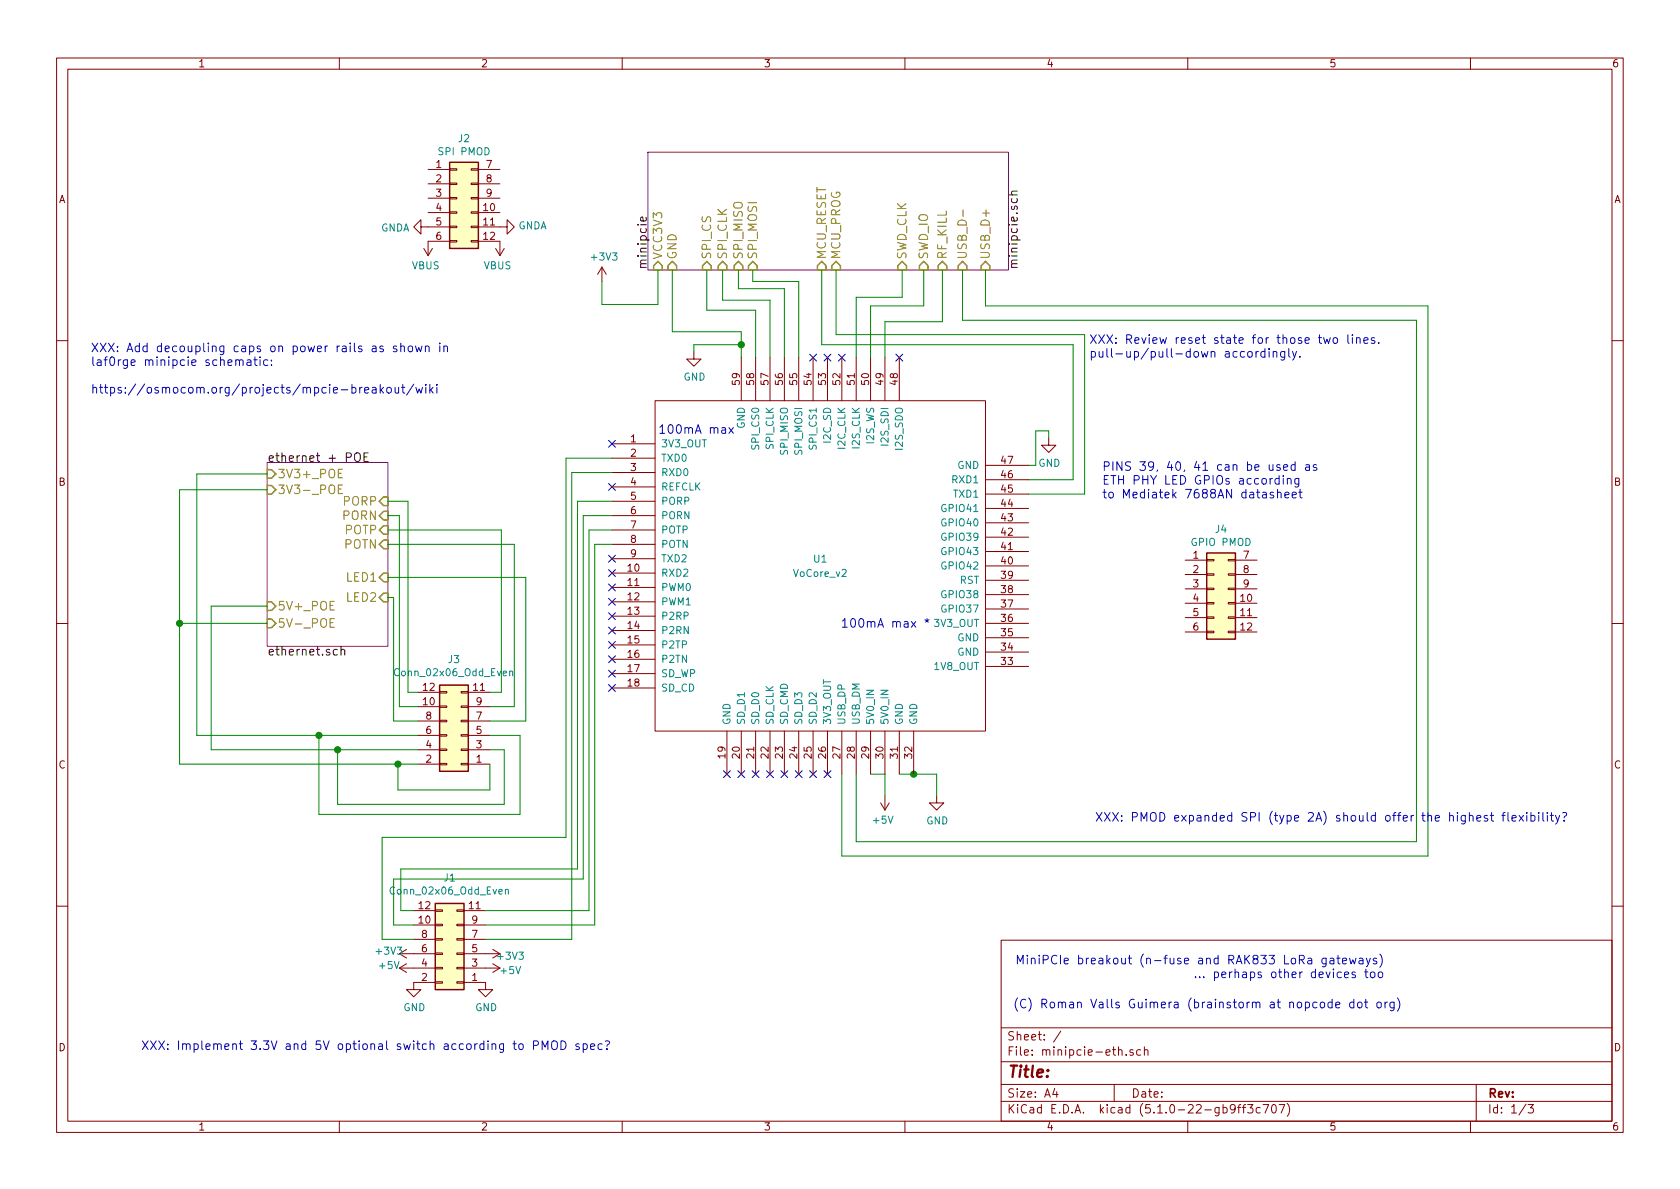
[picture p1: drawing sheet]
<svg xmlns="http://www.w3.org/2000/svg" width="297mm" height="210mm" viewBox="0 0 297 210" stroke-linecap="round" stroke-linejoin="round" font-family="sans-serif">
<g fill="none" stroke="#840000" stroke-width=".18">
<path d="M10 10.3h277v189.9h-277zM12 12.2h273v186.1h-273zM60 10.3v1.9M110 10.3v1.9M160 10.3v1.9M210 10.3v1.9M260 10.3v1.9M75.7 30h3.8M75.7 37.6h3.8M75.7 32.5h3.8M75.7 35h3.8M79.5 40h1.3v.3h-1.3z"/>
<path d="M79.5 37.5h1.3v.2h-1.3zM79.5 34.9h1.3v.3h-1.3zM79.5 32.4h1.3v.2h-1.3zM79.5 29.8h1.3v.3h-1.3zM83.3 40h1.3v.3h-1.3zM83.3 37.5h1.3v.2h-1.3zM83.3 34.9h1.3v.3h-1.3zM83.3 32.4h1.3v.2h-1.3zM83.3 29.8h1.3v.3h-1.3zM84.6 30h3.8M84.6 37.6h3.8M84.6 32.5h3.8"/>
<path d="M84.6 35h3.8M74.4 40.1v-1.2l-1.2 1.2 1.2 1.3v-1.3h5.1M74.9 43.9l.8 1.3M76.5 43.9l-.8 1.3M79.5 42.5h1.3v.3h-1.3zM79.5 42.7h-3.8v2.5M83.3 42.5h1.3v.3h-1.3zM84.6 40.1h5.1v-1.2l1.2 1.2-1.2 1.3v-1.3M84.6 42.7h3.8v2.5M87.6 43.9l.8 1.3M89.2 43.9l-.8 1.3M106.4 47.2l-.7 1.3"/>
<path d="M106.4 47.2v2.6M106.4 47.2l.8 1.3M10 60.2h2M108.2 78.5h7.6M115.8 70.9h58.4v58.4h-58.4zM122.7 62.2v1.3h1.3l-1.3 1.3-1.3-1.3h1.3M131.1 63.2v7.7M133.6 63.2v7.7M136.1 63.2v7.7M138.7 63.2v7.7M141.2 63.2v7.7M143.8 63.2v7.7"/>
<path d="M146.3 63.2v7.7M148.8 63.2v7.7M151.4 63.2v7.7M153.9 63.2v7.7M156.5 63.2v7.7M159 63.2v7.7M185.4 77.5v1.2h1.3l-1.3 1.3-1.3-1.3h1.3M285 60.2h2M108.2 81h7.6M108.2 83.6h7.6M108.2 86.1h7.6M108.2 88.6h7.6"/>
<path d="M108.2 91.2h7.6M108.2 93.7h7.6M108.2 96.3h7.6M108.2 98.8h7.6M174.2 97.5h7.7M174.2 95h7.7M174.2 92.5h7.7M174.2 89.9h7.7M174.2 87.4h7.7M174.2 84.8h7.7M174.2 82.3h7.7M209.5 99.1h3.9"/>
<path d="M213.4 98.9h1.2v.3h-1.2zM217.2 98.9h1.2v.3h-1.2zM218.4 99.1h3.8M10 110.3h2M108.2 101.3h7.6M108.2 103.9h7.6M108.2 106.4h7.6M108.2 109h7.6M108.2 111.5h7.6M108.2 114h7.6M108.2 116.6h7.6M108.2 119.1h7.6"/>
<path d="M174.2 110.2h7.7M174.2 117.9h7.7M174.2 115.3h7.7M174.2 112.8h7.7M174.2 107.7h7.7M174.2 105.2h7.7M174.2 102.6h7.7M174.2 100.1h7.7M209.5 106.7h3.9M209.5 109.2h3.9M209.5 111.8h3.9M209.5 101.6h3.9"/>
<path d="M209.5 104.1h3.9M213.4 111.6h1.2v.3h-1.2zM213.4 109.1h1.2v.2h-1.2zM213.4 106.5h1.2v.3h-1.2zM213.4 104h1.2v.3h-1.2zM213.4 101.5h1.2v.2h-1.2zM217.2 111.6h1.2v.3h-1.2zM217.2 109.1h1.2v.2h-1.2zM217.2 106.5h1.2v.3h-1.2zM217.2 104h1.2v.3h-1.2zM217.2 101.5h1.2v.2h-1.2zM218.4 106.7h3.8"/>
<path d="M218.4 109.2h3.8M218.4 111.8h3.8M218.4 101.6h3.8M218.4 104.1h3.8M285 110.3h2M73.9 135.1h3.8M73.9 125h3.8M73.9 122.4h3.8M73.9 132.6h3.8M73.9 130h3.8M73.9 127.5h3.8M77.7 122.3h1.3v.2h-1.3z"/>
<path d="M77.7 124.8h1.3v.3h-1.3zM77.7 127.4h1.3v.2h-1.3zM77.7 129.9h1.3v.3h-1.3zM77.7 132.5h1.3v.2h-1.3zM77.7 135h1.3v.2h-1.3zM81.5 122.3h1.3v.2h-1.3zM81.5 124.8h1.3v.3h-1.3zM81.5 127.4h1.3v.2h-1.3zM81.5 129.9h1.3v.3h-1.3zM81.5 132.5h1.3v.2h-1.3zM81.5 135h1.3v.2h-1.3zM82.8 135.1h3.8"/>
<path d="M82.8 125h3.8M82.8 122.4h3.8M82.8 132.6h3.8M82.8 130h3.8M82.8 127.5h3.8M108.2 121.7h7.6M128.5 129.3v7.6M131.1 129.3v7.6M133.6 129.3v7.6M136.1 129.3v7.6M138.7 129.3v7.6M141.2 129.3v7.6"/>
<path d="M143.8 129.3v7.6M146.3 129.3v7.6M148.8 129.3v7.6M151.4 129.3v7.6M153.9 129.3v7.6M156.5 129.3v7.6M159 129.3v7.6M161.5 129.3v7.6M155.7 142l.8 1.3M156.5 140.7v2.6M157.2 142l-.7 1.3M165.6 140.7v1.3h1.3l-1.3 1.3-1.3-1.3h1.3"/>
<path d="M10 160.2h2M70.6 171.2h6.4M70.6 168.7h6.4M70.6 171.2l1.3 .8M70.6 168.7l1.3 .7M71.9 170.4l-1.3 .8M71.9 167.9l-1.3 .8M73.2 163.6h3.8M73.2 161h3.8M73.2 166.1h3.8M77 160.9h1.2v.3h-1.2zM77 163.4h1.2v.3h-1.2z"/>
<path d="M77 166h1.2v.2h-1.2zM77 168.5h1.2v.3h-1.2zM77 171.1h1.2v.2h-1.2zM77 173.6h1.2v.3h-1.2zM77 173.7h-3.8v1.3h1.2l-1.2 1.3-1.3-1.3h1.3M80.8 160.9h1.2v.3h-1.2zM80.8 163.4h1.2v.3h-1.2zM80.8 166h1.2v.2h-1.2zM80.8 168.5h1.2v.3h-1.2zM80.8 171.1h1.2v.2h-1.2zM80.8 173.6h1.2v.3h-1.2zM82 173.7h3.9v1.3h1.2l-1.2 1.3-1.3-1.3h1.3"/>
<path d="M82 163.6h3.9M82 161h3.9M82 171.2h6.4M82 168.7h6.4M82 166.1h3.9M87.1 170.4l1.3 .8M87.1 167.9l1.3 .8M88.4 171.2l-1.3 .8M88.4 168.7l-1.3 .7M177 166.3h108v32h-108zM285 160.2h2M60 198.3v1.9"/>
<path d="M110 198.3v1.9M160 198.3v1.9M177 194.8h108M177 191.8h108M177 187.8h108M177 181.8h108M186.5 192.5l-.4 1h1M186.8 193v1M187.6 182.3l-1.3 2M197 191.8v3M197.8 185.7l.2-.1 .3 .1 .1 .9M199.1 186.5v.1"/>
<path d="M200.3 185.7l-.3-.1-.2 .2v.2l.5 .2v.3h-.5M201.7 185.7l-.4-.1-.3 .3v.6l.3 .1 .4-.1M202.3 185.7l.2-.1 .4 .1 .1 .9M202.3 185.1v1.5M210 198.3v1.9M218.4 196l-.3 .3h-.3l-.3-.3v-.4l.2-.2 .4-.1 .2 .2a1.19 1.19 0 0 1-.2 1.2l-.4 .1M218.8 195.8h.6M219.4 195.3l-.4 .2v1.3M219.7 195.8h.5M220.2 195.3l-.3 .2v1.3M220.6 195.3h.9l-.5 .6 .5 .1v.7l-.3 .1-.6-.1M222.8 195.9l-.4-.1-.3 .3 .1 .6 .2 .1 .4-.1"/>
<path d="M223.3 195.3h1l-.6 1.5M224.9 195.5l.4-.2a.94 .94 0 0 1 0 1.5 .82 .82 0 0 1-.4-1.3zM226.2 195.3h1l-.7 1.5M227.6 195.1a1.71 1.71 0 0 1 0 2.3M260 198.3v1.9M261 191.8v6.5M269.8 195.2l-1.2 2M270.2 195.3h.9l-.5 .6 .4 .1v.7l-.2 .1-.6-.1"/>
</g>
<path d="M114.6 26.9h63.7v20.8h-63.7zM47.2 81.8h21.4v32.5h-21.4z" fill="none" stroke="#840084" stroke-width=".18"/>
<path d="M114.2 38.4l.1 .5-.3 .2-.7-.1v-.6h.3l.2 .7M178.3 34.5h1.6M178.9 35.1l-.1 .4 .2 .3h.7a.48 .48 0 0 0 .1-.7M179.9 33.8l-1 .1-.1 .3 .2 .3M62.8 80.3a.54 .54 0 0 1 .8 0 1.04 1.04 0 0 1-.3 1.3 .53 .53 0 0 1-.6-.5zM64.4 80.8h.5M65.1 80.1h-.7v1.5h.7M59.6 114.9l-.4-.1-.3 .3 .2 .7h.5M60.3 115l.1-.1a.37 .37 0 0 1 .6 .1v.8M60.3 114.3v1.5" fill="none" stroke="#000" stroke-width=".18"/>
<g fill="none" stroke="#848400" stroke-width=".25">
<path d="M116.3 46.2l.8 .8v.7h-1.5v-.7zM118.9 46.2l.7 .8v.7h-1.5v-.7zM125 46.2l.7 .8v.7h-1.5v-.7zM127.8 46.2l.7 .8v.7h-1.5v-.7zM130.6 46.2l.7 .8v.7h-1.5v-.7zM133.1 46.2l.8 .8v.7h-1.6v-.7zM145.3 46.2l.7 .8v.7h-1.5v-.7zM147.8 46.2l.8 .8v.7h-1.5v-.7zM159.5 46.2l.8 .8v.7h-1.6v-.7zM163.3 46.2l.8 .8v.7h-1.5v-.7zM166.6 46.2l.8 .8v.7h-1.5v-.7zM170.2 46.2l.7 .8v.7h-1.5v-.7z"/>
<path d="M174.2 46.2l.8 .8v.7h-1.5v-.7zM47.2 83.1h.8l.8 .7-.8 .8h-.8zM47.2 85.8h.8l.8 .8-.8 .8h-.8zM67.8 90.4h.8v1.5h-.8l-.7-.7zM67.8 87.9h.8v1.5h-.8l-.7-.8zM67.8 93h.8v1.5h-.8l-.7-.8zM67.8 95.5h.8v1.5h-.8l-.7-.7zM47.2 106.4h.8l.8 .8-.8 .7h-.8zM47.2 109.5h.8l.8 .7-.8 .8h-.8zM67.8 101.3h.8v1.6h-.8l-.7-.8zM67.8 104.9h.8v1.5h-.8l-.7-.7z"/>
</g>
<path d="M170.3 37.1v1.2M59.8 83.7h.5M59.8 86.5h.5M60.6 83h-.8v1.5h.8M60.6 85.8h-.8v1.5h.8M58.4 110.1h.5M59.1 106.3h-.7v1.6h.7M59.1 109.4h-.7v1.5h.7" fill="none" stroke="#848400" stroke-width=".18"/>
<g fill="none" stroke="#000084" stroke-width=".18">
<path d="M107.6 77.9l1.2 1.2M108.8 77.9l-1.2 1.2M143.2 62.6l1.2 1.2M144.4 62.6l-1.2 1.2M145.7 62.6l1.2 1.2M146.9 62.6l-1.2 1.2M148.2 62.6l1.3 1.2M149.5 62.6l-1.3 1.2M158.4 62.6l1.2 1.2M159.6 62.6l-1.2 1.2M107.6 85.5l1.2 1.2M107.6 98.2l1.2 1.2"/>
<path d="M108.8 85.5l-1.2 1.2M108.8 98.2l-1.2 1.2M107.6 105.8l1.2 1.2M107.6 103.3l1.2 1.2M107.6 108.4l1.2 1.2M107.6 110.9l1.2 1.2M107.6 113.4l1.2 1.2M107.6 116l1.2 1.2M107.6 100.7l1.2 1.2M107.6 118.5l1.2 1.2M108.8 105.8l-1.2 1.2M108.8 103.3l-1.2 1.2"/>
<path d="M108.8 108.4l-1.2 1.2M108.8 110.9l-1.2 1.2M108.8 113.4l-1.2 1.2M108.8 116l-1.2 1.2M108.8 100.7l-1.2 1.2M108.8 118.5l-1.2 1.2M107.6 121.1l1.2 1.2M108.8 121.1l-1.2 1.2M127.9 136.3l1.2 1.2M129.1 136.3l-1.2 1.2M130.5 136.3l1.2 1.2M131.7 136.3l-1.2 1.2"/>
<path d="M133 136.3l1.2 1.2M134.2 136.3l-1.2 1.2M135.5 136.3l1.3 1.2M136.8 136.3l-1.3 1.2M138.1 136.3l1.2 1.2M139.3 136.3l-1.2 1.2M140.6 136.3l1.2 1.2M141.8 136.3l-1.2 1.2M143.2 136.3l1.2 1.2M144.4 136.3l-1.2 1.2M145.7 136.3l1.2 1.2M146.9 136.3l-1.2 1.2"/>
</g>
<g fill="none" stroke="#0000c2" stroke-width=".18">
<path d="M234 59.7l.3 1 .3-.7 .3 .7 .3-1M235.8 59.8l.4-.1 .3 .3v.4l-.3 .3-.4-.1-.1-.2zM238.3 59.2v1.3l.2 .2M239.1 59.2v.1M239.1 59.7v1M239.9 59.8l.2-.1 .3 .1 .1 .9M239.9 59.7v1M243 59.8l-.3-.1-.3 .2 .1 .2 .5 .2v.3h-.6M41.7 63.7h.1a.37 .37 0 0 1 .5 .1v.8M42.3 63.8l.2-.2 .4 .1 .1 .9M43.7 63.7h.6l.1 .9M44.4 64l-.5 .1a.3 .3 0 0 0-.3 .2 .3 .3 0 0 0 .3 .3h.5"/>
<path d="M44.9 63.6h.6M45.1 63.1v1.3l.1 .2h.3M46 63.6v1M47.3 63.7l-.4-.1-.2 .1v.8a.48 .48 0 0 0 .6 .1M48 64.5v.1M48 63.7v.1M63.6 68.5v1M64 68.5l-.4 .3M64.5 69l.7-.1-.1-.3-.4-.1-.2 .2v.7h.6M65.8 68.6h.6l.1 .9M66.5 68.9h-.5a.31 .31 0 0 0-.2 .3 .31 .31 0 0 0 .2 .3l.5-.1M67.2 68v1.5"/>
<path d="M67.4 68.9l.4 .6M67.7 61.3l-.3-.1-.2 .2v.2l.5 .2v.3h-.5M67.8 68.5l-.6 .6M68.5 68.6l.2-.1 .4 .1 .1 .6-.2 .2-.3 .1-.2-.1zM69.8 68.5l.1 .9 .4 .1 .2-.1M70.1 61.3a.37 .37 0 0 0-.6 .1l.1 .2 .6 .3-.2 .3-.5-.1M70.5 68.5v1M70.9 61.3l.2-.1 .3 .1 .1 .9M70.9 60.7v1.5M71 68.5h.6M71.2 68v1.3l.4 .2M72.2 61.3l.2-.1 .5 .1v.6l-.1 .2-.4 .1-.2-.2z"/>
<path d="M73.2 67.9l-1.3 2M73.5 61.2l.3 1 .2-.7 .3 .7 .3-1M73.5 68.5l.3 1 .3-.7 .3 .7 .3-1M75.2 61.3h.1a.37 .37 0 0 1 .6 .1v.8M75.2 61.2v1M75.3 68v.1M75.3 68.5v1M76 68v1.5M76.1 68.9l.5 .6M76.6 68.5l-.6 .6M77.2 68v.1M77.2 68.5v1"/>
<path d="M77.7 60.7v.1M77.7 61.2v1M78.5 61.3l.2-.1 .3 .1 .1 .9M78.5 61.2v1M128.9 75.6l.8 1M129.7 75.6l-.8 1M220.7 62.3l.2-.2 .4 .2 .1 .6-.1 .2-.4 .1-.2-.2zM222.1 62.1v1.1M222.5 62.1l-.3 .1-.1 .2M223.6 62.2l-.4-.1-.3 .3v.5l.2 .2h.5M223.6 61.6v1.6M224.4 61.6v.2"/>
<path d="M224.4 62.1v1.1M225.1 62.3l.2-.2 .4 .1 .1 1M225.1 62.1v1.1M227.2 62.1v1.3l-.4 .3-.3-.1M227.2 62.2l-.5-.1-.3 .3v.5l.2 .2h.6M227.9 61.6v1.3l.2 .3M228.5 62.1l.4 1.1M229.2 62.1l-.5 1.4-.2 .2M229.8 63v.2M241.1 60.2l.8-.1-.1-.3-.4-.1-.3 .2 .1 .7h.6M243.8 60.6v.1M225.1 87.1a.37 .37 0 0 0-.5 .1v.3l.6 .3-.2 .3-.4-.1"/>
<path d="M225.9 87.2l.2-.2 .3 .1 .1 1M225.9 86.5v1.6M226.2 84.7l-.5-.1-.2 .1v.8a.48 .48 0 0 0 .7 0M226.2 84.1v1.5M226.3 82.2h-.4l-.2 .2 .1 .2 .5 .1v.4h-.6M226.9 84.1v.1M226.9 84.6v1M226.9 82.7l.8-.2-.1-.3h-.4l-.3 .2 .1 .7h.6M227.2 87.5l.7-.1-.1-.3-.4-.1-.2 .2 .1 .8h.5M227.6 84.7h.1a.37 .37 0 0 1 .6 .1v.8M227.6 84.6v1M228.5 87.5l.7-.1-.1-.3-.4-.1-.2 .2v.8h.6"/>
<path d="M229 82.2h-.5l-.2 .2v.5l.1 .2h.6M229 81.7v1.5M229.6 84.6v1.2l-.2 .3-.4-.1M229.6 84.7l-.4-.1-.2 .1v.8a.48 .48 0 0 0 .6 0M229.6 87h.6M229.9 86.5v1.3l.3 .3M230.9 82.2h.6v1M231.5 82.5l-.5 .1a.31 .31 0 0 0-.2 .3 .31 .31 0 0 0 .2 .3l.5-.1M232.8 82.2a.37 .37 0 0 0-.6 .2l.1 .2 .5 .3-.2 .3-.4-.1M163.5 109.6l.4 .1 .4-.1M163.7 110l.2-.3 .2 .3M163.9 109.4v.3"/>
<path d="M261.1 144.7l.7-.2-.1-.2-.4-.1-.2 .2 .1 .7h.5M263 144.3a.37 .37 0 0 0-.6 .1l.1 .2 .6 .3-.3 .3-.4-.1M263.5 144.2h.6M263.7 143.7v1.3l.1 .1 .3 .1M265.5 144.2h.6M266.1 143.7l-.3 .2v1.3M266.6 143.7v1.3l.2 .2M267.3 144.7l.8-.2-.1-.2-.4-.1-.3 .2 .1 .7h.6M268.6 144.2l.8 1M269.4 144.2l-.8 1M270 143.7v.1M270 144.2v1"/>
<path d="M270.7 144.3l.4-.1 .2 .1v.8a.48 .48 0 0 1-.6 0M270.7 143.7v1.5M272.1 143.7v.1M272.1 144.2v1M272.8 143.7v1.3l.2 .2M273.6 143.7v.1M273.6 144.2v1M274.1 144.2h.6M274.3 143.7v1.3l.4 .2M275 144.2l.4 1M275.8 144.2l-.5 1.4-.3 .1M276.3 143.8l.5-.1a.38 .38 0 0 1 .2 .4 .38 .38 0 0 1-.4 .3v.2"/>
<path d="M276.6 145.1v.1M179.9 170.5v-1.6l.5 1.1 .5-1.1v1.6M181.6 168.9v.2M181.6 169.4v1.1M182.3 169.6l.3-.2 .3 .1 .1 1M182.3 169.4v1.1M183.7 168.9v.2M183.7 169.4v1.1M184.5 169.7l.7-.1 .1-.2v-.3l-.3-.2h-.5v1.6M186.9 169.1a.63 .63 0 0 0-.8 0 .63 .63 0 0 0-.2 .7 .58 .58 0 0 0 .3 .6 .58 .58 0 0 0 .7-.1M187.5 168.9v1.6M188.2 169.9l.7-.1-.1-.3-.4-.1-.2 .2v.8h.6"/>
<path d="M211.4 172.7v.2M212.1 172.7v.2M212.8 172.7v.2M214.7 172l.5-.1 .2 .3-.1 .6h-.6M214.7 171.9v1.5M216 172.4l.8-.2-.1-.2-.4-.1-.3 .2 .1 .7h.6M217.4 171.9v1M217.9 171.9l-.3 .1-.2 .2M235.5 177.3l-.4-.1-.3 .3v.4l.1 .2h.6M235.5 176.7v1.5M236.2 177.7l.7-.1-.1-.3-.4-.1-.2 .2v.7h.6M239.4 177.3l-.5-.1-.2 .1v.8a.48 .48 0 0 0 .7 0"/>
<path d="M239.4 176.7v1.5M240.1 177.3l.4-.1 .3 .3v.4l-.3 .3-.3-.1-.2-.2zM241.2 177.2h.6M241.5 176.7v1.3l.3 .2M243.4 169.5l-.4-.1-.2 .2 .1 .3 .5 .1v.4h-.6M243.5 177.3l.2-.1 .5 .1v.6l-.1 .2-.4 .1-.2-.1zM243.7 172l.3-.1 .4 .1 .1 .6-.2 .2-.3 .1-.3-.2zM244 168.7a1.78 1.78 0 0 1 0 2.3M244.9 177.2v1M245.3 177.2l-.4 .3M246.5 177.2v1.2l-.3 .3h-.4M246.5 177.3l-.5-.1-.2 .1v.8a.48 .48 0 0 0 .7 0"/>
<path d="M247.1 176.5a1.78 1.78 0 0 1 0 2.3M94.3 184.9l.7-.1 .2-.2-.1-.4-.2-.1h-.6v1.5M95.9 185.6v-1.5l.5 1.1 .5-1.1v1.5M97.6 184.3a.53 .53 0 0 1 .6-.2 .53 .53 0 0 1 .4 .5v.5a.51 .51 0 0 1-.6 .5 .51 .51 0 0 1-.5-.5zM99.2 184.1a.77 .77 0 0 1 .9 .7 .77 .77 0 0 1-.9 .8zM102.4 184.7a.37 .37 0 0 0-.6 .1l.1 .2 .6 .3-.3 .3-.4-.1M103.1 184.7l.5-.1 .2 .3v.4l-.1 .2h-.6M103.1 184.6v1.5M104.4 185.1l.8-.2-.1-.2-.5-.1-.2 .2 .1 .7h.6M106.5 184.7l-.5-.1-.2 .1v.7a.48 .48 0 0 0 .7 .1M107 184.1h.5a.37 .37 0 0 1 .3 .4 .37 .37 0 0 1-.4 .3l-.1 .2M107.3 185.4v.2"/>
</g>
<g fill="none" stroke="#008400" stroke-width=".18">
<path d="M116.3 47.7v6.1h-9.9v-4M118.9 47.7v11h12.2v4.5M125 47.7v7.2h8.6v8.3M127.8 47.7v5.4h8.3v10.1M130.6 47.7v3.3h8.1v12.2M133.1 47.7v2.1h8.1v13.4M145.3 47.7v13.3h44.4v23.8h-7.8M147.8 47.7v11.5h44v28.2h-9.9M159.5 47.7v4.9h-8.1v10.6M163.3 47.7v6.4h-9.4v9.1M166.6 47.7v9.2h-10.1v6.3M170.2 47.7v8.9h80.2v92.2h-99v-11.9"/>
<path d="M174.2 47.7v6.4h78.3v97.3h-103.7v-14.5M131.1 61h-8.4v1.2M185.4 77.5v-1.3h-2.3v6.1h-1.2M47.2 86.6h-15.5v48.5h42.2M47.2 83.8h-12.4v46.2h39.1M68.6 88.6h3.5v33.8h1.8M68.6 91.2h2v33.8h3.3M68.6 93.7h20v28.7h-2M68.6 96.3h22.3v28.7h-4.3M108.2 81h-8.1v67.1h-32.5v18h5.6M108.2 83.6h-7.1v82.5h-15.2M108.2 88.6h-6.1v65.1h-31.2v7.3h2.3"/>
<path d="M108.2 91.2h-5.1v64.2h-33.5v8.2h3.6M108.2 93.7h-4.1v67.3h-18.2M108.2 96.3h-3v67.3h-19.3M31.7 110.2h15.5M47.2 107.2h-9.9v25.4h36.6M68.6 105.7h1v21.8h4.3M68.6 102.1h24.4v25.4h-6.4M56.4 130v14h35.5v-14h-5.3M59.7 132.6v9.6h29.5v-9.6h-2.6M70.4 135.1v4.6h16.2v-4.6M153.9 136.9h2.6v3.8M159 136.9h6.6v3.8"/>
</g>
<g fill="#008400" stroke="#008400" stroke-width=".25">
<circle cx="131.1" cy="61" r=".51"/>
<circle cx="161.5" cy="136.9" r=".51"/>
<circle cx="70.4" cy="135.1" r=".51"/>
<circle cx="56.4" cy="130" r=".51"/>
<circle cx="59.7" cy="132.6" r=".51"/>
<circle cx="31.8" cy="110.2" r=".51"/>
</g>
<g fill="#ffffc2" stroke="#ffffc2" stroke-width=".18">
<path d="M79.5 28.7h5.1v15.2h-5.1z"/>
<path d="M77.7 121.2h5.1v15.2h-5.1z"/>
<path d="M77 159.8h5v15.2h-5z"/>
<path d="M213.4 97.8h5v15.2h-5z"/>
</g>
<path d="M79.5 28.7h5.1v15.2h-5.1zM213.4 97.8h5v15.2h-5zM77.7 121.2h5.1v15.2h-5.1zM77 159.8h5v15.2h-5z" fill="none" stroke="#840000" stroke-width=".25"/>
<path d="M90.1 118.8l.2-.1h.3l.1 .8M90.1 118.7v.8M89.4 157.4l.1-.1h.3l.1 .8M89.4 157.3v.8" fill="none" stroke="#008484" stroke-width=".18"/>
<text font-size="2.8" fill="#840000" x="178" y="190.5">Title:</text>
<g font-size="2.1">
<text x="114.4" y="47.7" transform="rotate(-90 114.4 47.7)">minipcie</text>
<text x="179.9" y="47.7" transform="rotate(-90 179.9 47.7)">minipcie.sch</text>
<text x="47.2" y="81.7">ethernet + POE</text>
<text x="47.2" y="115.9">ethernet.sch</text>
</g>
<g font-size="2.1" fill="#848400">
<text x="117.1" y="46" transform="rotate(-90 117.1 46)">VCC3V3</text>
<text x="119.6" y="46" transform="rotate(-90 119.6 46)">GND</text>
<text x="125.7" y="46" transform="rotate(-90 125.7 46)">SPI_CS</text>
<text x="128.5" y="46" transform="rotate(-90 128.5 46)">SPI_CLK</text>
<text x="131.3" y="46" transform="rotate(-90 131.3 46)">SPI_MISO</text>
<text x="133.9" y="46" transform="rotate(-90 133.9 46)">SPI_MOSI</text>
<text x="146" y="46" transform="rotate(-90 146 46)">MCU_RESET</text>
<text x="148.6" y="46" transform="rotate(-90 148.6 46)">MCU_PROG</text>
<text x="160.3" y="46" transform="rotate(-90 160.3 46)">SWD_CLK</text>
<text x="164.1" y="46" transform="rotate(-90 164.1 46)">SWD_IO</text>
<text x="167.4" y="46" transform="rotate(-90 167.4 46)">RF_KILL</text>
<text x="170.9" y="46" transform="rotate(-90 170.9 46)">USB_D-</text>
<text x="175" y="46" transform="rotate(-90 175 46)">USB_D+</text>
<text x="49" y="84.6">3V3+_POE</text>
<text x="49" y="87.4">3V3-_POE</text>
<text x="60.8" y="89.4">PORP</text>
<text x="60.7" y="91.9">PORN</text>
<text x="61" y="94.5">POTP</text>
<text x="60.9" y="97">POTN</text>
<text x="49" y="107.9">5V+_POE</text>
<text x="61.4" y="102.9">LED1</text>
<text x="61.4" y="106.4">LED2</text>
<text x="49" y="111">5V-_POE</text>
</g>
<g font-size="2.1" fill="#0000c2">
<text x="16" y="62.3">XXX: Add decoupling caps on power rails as shown in</text>
<text x="16" y="64.7">laf0rge minipcie schematic:</text>
<text x="192.5" y="60.8">XXX: Review reset state for those two lines.</text>
<text x="192.5" y="63.2">pull-up/pull-down accordingly.</text>
<text x="16" y="69.6">https://osmocom.org/projects/mpcie-breakout/wiki</text>
<text x="116.3" y="76.7">100mA max</text>
<text x="194.8" y="83.3">PINS 39, 40, 41 can be used as</text>
<text x="194.8" y="85.7">ETH PHY LED GPIOs according</text>
<text x="194.8" y="88.1">to Mediatek 7688AN datasheet</text>
<text x="148.6" y="111">100mA max *</text>
<text x="193.5" y="145.3">XXX: PMOD expanded SPI (type 2A) should offer the highest flexibility?</text>
<text x="188.8" y="170.5">MiniPCIe breakout (n-fuse and RAK833 LoRa gateways)</text>
<text x="218.4" y="173">perhaps other devices too</text>
<text x="179.1" y="178.3">(C) Roman Valls Guimera (brainstorm at nopcode dot org)</text>
<text x="24.9" y="185.7">XXX: Implement 3.3V and 5V optional switch according to PMOD spec?</text>
</g>
<g font-size="2.1" fill="#840000">
<text x="178" y="184">Sheet: /</text>
<text x="178" y="186.7">File: minipcie-eth.sch</text>
<text x="178" y="196.9">KiCad E.D.A. kicad (5.1.0-22-gb9ff3c707)</text>
<text x="178" y="194.1">Size: A4</text>
<text x="200" y="194.1">Date:</text>
<text x="263" y="194.1">Rev:</text>
<text x="263" y="196.9">Id: 1/3</text>
</g>
<g font-size="1.8" fill="#840000">
<text x="35" y="11.9">1</text>
<text x="85" y="11.9">2</text>
<text x="135" y="11.9">3</text>
<text x="185" y="11.9">4</text>
<text x="235" y="11.9">5</text>
<text x="285" y="11.9">6</text>
<text x="77.1" y="29.7">1</text>
<text x="86" y="29.7">7</text>
<text x="10.4" y="35.9">A</text>
<text x="77.1" y="32.3">2</text>
<text x="77.1" y="34.8">3</text>
<text x="86" y="32.3">8</text>
<text x="86" y="34.8">9</text>
<text x="285.4" y="35.9">A</text>
<text x="77.1" y="37.3">4</text>
<text x="77.1" y="39.9">5</text>
<text x="85.5" y="37.3">10</text>
<text x="85.5" y="39.9">11</text>
<text x="77.1" y="42.4">6</text>
<text x="85.5" y="42.4">12</text>
<text x="130.8" y="68" transform="rotate(-90 130.8 68)">59</text>
<text x="133.3" y="68" transform="rotate(-90 133.3 68)">58</text>
<text x="135.9" y="68" transform="rotate(-90 135.9 68)">57</text>
<text x="138.4" y="68" transform="rotate(-90 138.4 68)">56</text>
<text x="141" y="68" transform="rotate(-90 141 68)">55</text>
<text x="143.5" y="68" transform="rotate(-90 143.5 68)">54</text>
<text x="146" y="68" transform="rotate(-90 146 68)">53</text>
<text x="148.6" y="68" transform="rotate(-90 148.6 68)">52</text>
<text x="151.1" y="68" transform="rotate(-90 151.1 68)">51</text>
<text x="153.7" y="68" transform="rotate(-90 153.7 68)">50</text>
<text x="156.2" y="68" transform="rotate(-90 156.2 68)">49</text>
<text x="158.7" y="68" transform="rotate(-90 158.7 68)">48</text>
<text x="111.5" y="78.2">1</text>
<text x="111.5" y="80.8">2</text>
<text x="111.5" y="83.3">3</text>
<text x="177.1" y="82">47</text>
<text x="10.4" y="85.9">B</text>
<text x="111.5" y="85.8">4</text>
<text x="111.5" y="88.4">5</text>
<text x="177.1" y="89.7">44</text>
<text x="177.1" y="87.1">45</text>
<text x="177.1" y="84.6">46</text>
<text x="285.4" y="85.9">B</text>
<text x="111.5" y="90.9">6</text>
<text x="111.5" y="93.5">7</text>
<text x="177.1" y="94.7">42</text>
<text x="177.1" y="92.2">43</text>
<text x="111" y="101.1">10</text>
<text x="111.5" y="96">8</text>
<text x="111.5" y="98.5">9</text>
<text x="177.1" y="99.8">40</text>
<text x="177.1" y="97.3">41</text>
<text x="211" y="98.8">1</text>
<text x="211" y="101.3">2</text>
<text x="219.9" y="98.8">7</text>
<text x="219.9" y="101.3">8</text>
<text x="111" y="103.6">11</text>
<text x="111" y="106.2">12</text>
<text x="177.1" y="107.4">37</text>
<text x="177.1" y="104.9">38</text>
<text x="177.1" y="102.4">39</text>
<text x="211" y="103.9">3</text>
<text x="211" y="106.4">4</text>
<text x="219.4" y="106.4">10</text>
<text x="219.9" y="103.9">9</text>
<text x="111" y="108.7">13</text>
<text x="111" y="111.2">14</text>
<text x="111" y="113.8">15</text>
<text x="177.1" y="112.5">35</text>
<text x="177.1" y="110">36</text>
<text x="211" y="109">5</text>
<text x="211" y="111.5">6</text>
<text x="219.4" y="109">11</text>
<text x="219.4" y="111.5">12</text>
<text x="111" y="116.3">16</text>
<text x="111" y="118.9">17</text>
<text x="177.1" y="117.6">33</text>
<text x="177.1" y="115.1">34</text>
<text x="74.9" y="124.7">10</text>
<text x="74.9" y="122.2">12</text>
<text x="83.7" y="122.2">11</text>
<text x="84.2" y="124.7">9</text>
<text x="111" y="121.4">18</text>
<text x="75.3" y="129.8">6</text>
<text x="75.3" y="127.2">8</text>
<text x="84.2" y="129.8">5</text>
<text x="84.2" y="127.2">7</text>
<text x="10.4" y="135.9">C</text>
<text x="75.3" y="134.9">2</text>
<text x="75.3" y="132.3">4</text>
<text x="84.2" y="134.9">1</text>
<text x="84.2" y="132.3">3</text>
<text x="128.3" y="134.1" transform="rotate(-90 128.3 134.1)">19</text>
<text x="130.8" y="134.1" transform="rotate(-90 130.8 134.1)">20</text>
<text x="133.3" y="134.1" transform="rotate(-90 133.3 134.1)">21</text>
<text x="135.9" y="134.1" transform="rotate(-90 135.9 134.1)">22</text>
<text x="138.4" y="134.1" transform="rotate(-90 138.4 134.1)">23</text>
<text x="141" y="134.1" transform="rotate(-90 141 134.1)">24</text>
<text x="143.5" y="134.1" transform="rotate(-90 143.5 134.1)">25</text>
<text x="146" y="134.1" transform="rotate(-90 146 134.1)">26</text>
<text x="148.6" y="134.1" transform="rotate(-90 148.6 134.1)">27</text>
<text x="151.1" y="134.1" transform="rotate(-90 151.1 134.1)">28</text>
<text x="153.7" y="134.1" transform="rotate(-90 153.7 134.1)">29</text>
<text x="156.2" y="134.1" transform="rotate(-90 156.2 134.1)">30</text>
<text x="158.7" y="134.1" transform="rotate(-90 158.7 134.1)">31</text>
<text x="161.3" y="134.1" transform="rotate(-90 161.3 134.1)">32</text>
<text x="285.4" y="135.9">C</text>
<text x="74.1" y="160.8">12</text>
<text x="83" y="160.8">11</text>
<text x="74.1" y="163.3">10</text>
<text x="74.6" y="165.9">8</text>
<text x="83.5" y="165.9">7</text>
<text x="83.5" y="163.3">9</text>
<text x="74.6" y="173.5">2</text>
<text x="74.6" y="170.9">4</text>
<text x="74.6" y="168.4">6</text>
<text x="83.5" y="173.5">1</text>
<text x="83.5" y="170.9">3</text>
<text x="83.5" y="168.4">5</text>
<text x="10.4" y="185.9">D</text>
<text x="285.4" y="185.9">D</text>
<text x="35" y="199.9">1</text>
<text x="85" y="199.9">2</text>
<text x="135" y="199.9">3</text>
<text x="185" y="199.9">4</text>
<text x="235" y="199.9">5</text>
<text x="285" y="199.9">6</text>
</g>
<g font-size="1.8" fill="#008484">
<text x="77.7" y="27.5">SPI PMOD</text>
<text x="81.1" y="25.1">J2</text>
<text x="67.3" y="40.9">GNDA</text>
<text x="91.6" y="40.6">GNDA</text>
<text x="72.8" y="47.6">VBUS</text>
<text x="85.5" y="47.6">VBUS</text>
<text x="104.7" y="46.1">+3V3</text>
<text x="120.9" y="67.3">GND</text>
<text x="131.7" y="75.8" transform="rotate(-90 131.7 75.8)">GND</text>
<text x="116.8" y="79.1">3V3_OUT</text>
<text x="116.8" y="81.7">TXD0</text>
<text x="134.2" y="79.1" transform="rotate(-90 134.2 79.1)">SPI_CS0</text>
<text x="136.8" y="79.3" transform="rotate(-90 136.8 79.3)">SPI_CLK</text>
<text x="139.3" y="80.2" transform="rotate(-90 139.3 80.2)">SPI_MISO</text>
<text x="141.9" y="80.2" transform="rotate(-90 141.9 80.2)">SPI_MOSI</text>
<text x="144.4" y="79.1" transform="rotate(-90 144.4 79.1)">SPI_CS1</text>
<text x="146.9" y="78.1" transform="rotate(-90 146.9 78.1)">I2C_SD</text>
<text x="149.5" y="79.2" transform="rotate(-90 149.5 79.2)">I2C_CLK</text>
<text x="152" y="79.1" transform="rotate(-90 152 79.1)">I2S_CLK</text>
<text x="154.6" y="78.4" transform="rotate(-90 154.6 78.4)">I2S_WS</text>
<text x="157.1" y="78.5" transform="rotate(-90 157.1 78.5)">I2S_SDI</text>
<text x="159.6" y="79.3" transform="rotate(-90 159.6 79.3)">I2S_SDO</text>
<text x="169.3" y="82.9">GND</text>
<text x="183.6" y="82.5">GND</text>
<text x="116.8" y="84.2">RXD0</text>
<text x="116.8" y="86.7">REFCLK</text>
<text x="116.8" y="89.3">PORP</text>
<text x="168.5" y="85.5">RXD1</text>
<text x="168.7" y="88">TXD1</text>
<text x="116.8" y="91.8">PORN</text>
<text x="116.8" y="94.4">POTP</text>
<text x="166.8" y="95.6">GPIO39</text>
<text x="166.8" y="93.1">GPIO40</text>
<text x="166.8" y="90.5">GPIO41</text>
<text x="214.9" y="94.2">J4</text>
<text x="116.8" y="102">RXD2</text>
<text x="116.8" y="96.9">POTN</text>
<text x="116.8" y="99.4">TXD2</text>
<text x="143.9" y="99.5">U1</text>
<text x="166.8" y="100.7">GPIO42</text>
<text x="166.8" y="98.2">GPIO43</text>
<text x="210.8" y="96.5">GPIO PMOD</text>
<text x="116.8" y="104.5">PWM0</text>
<text x="116.8" y="107.1">PWM1</text>
<text x="140.4" y="102">VoCore_v2</text>
<text x="166.8" y="105.8">GPIO38</text>
<text x="169.7" y="103.2">RST</text>
<text x="116.8" y="109.6">P2RP</text>
<text x="116.8" y="112.1">P2RN</text>
<text x="165.4" y="110.9">3V3_OUT</text>
<text x="166.8" y="108.3">GPIO37</text>
<text x="169.3" y="113.4">GND</text>
<text x="70.2" y="119.6">Conn_02x06_Odd_Even</text>
<text x="79.3" y="117.3">J3</text>
<text x="116.8" y="114.7">P2TP</text>
<text x="116.8" y="117.2">P2TN</text>
<text x="116.8" y="119.8">SD_WP</text>
<text x="165.4" y="118.5">1V8_OUT</text>
<text x="169.3" y="115.9">GND</text>
<text x="116.8" y="122.3">SD_CD</text>
<text x="129.2" y="128.3" transform="rotate(-90 129.2 128.3)">GND</text>
<text x="131.7" y="128.3" transform="rotate(-90 131.7 128.3)">SD_D1</text>
<text x="134.2" y="128.3" transform="rotate(-90 134.2 128.3)">SD_D0</text>
<text x="136.8" y="128.3" transform="rotate(-90 136.8 128.3)">SD_CLK</text>
<text x="139.3" y="128.3" transform="rotate(-90 139.3 128.3)">SD_CMD</text>
<text x="141.9" y="128.3" transform="rotate(-90 141.9 128.3)">SD_D3</text>
<text x="144.4" y="128.3" transform="rotate(-90 144.4 128.3)">SD_D2</text>
<text x="146.9" y="128.3" transform="rotate(-90 146.9 128.3)">3V3_OUT</text>
<text x="149.5" y="128.3" transform="rotate(-90 149.5 128.3)">USB_DP</text>
<text x="152" y="128.3" transform="rotate(-90 152 128.3)">USB_DM</text>
<text x="154.6" y="128.3" transform="rotate(-90 154.6 128.3)">5V0_IN</text>
<text x="157.1" y="128.3" transform="rotate(-90 157.1 128.3)">5V0_IN</text>
<text x="159.6" y="128.3" transform="rotate(-90 159.6 128.3)">GND</text>
<text x="162.2" y="128.3" transform="rotate(-90 162.2 128.3)">GND</text>
<text x="154.5" y="145.7">+5V</text>
<text x="163.8" y="145.8">GND</text>
<text x="78.5" y="155.9">J1</text>
<text x="69.4" y="158.2">Conn_02x06_Odd_Even</text>
<text x="66.7" y="168.8">+3V3</text>
<text x="67.2" y="171.4">+5V</text>
<text x="88.2" y="169.7">+3V3</text>
<text x="88.6" y="172.3">+5V</text>
<text x="71.3" y="178.8">GND</text>
<text x="84" y="178.8">GND</text>
</g>
</svg>
